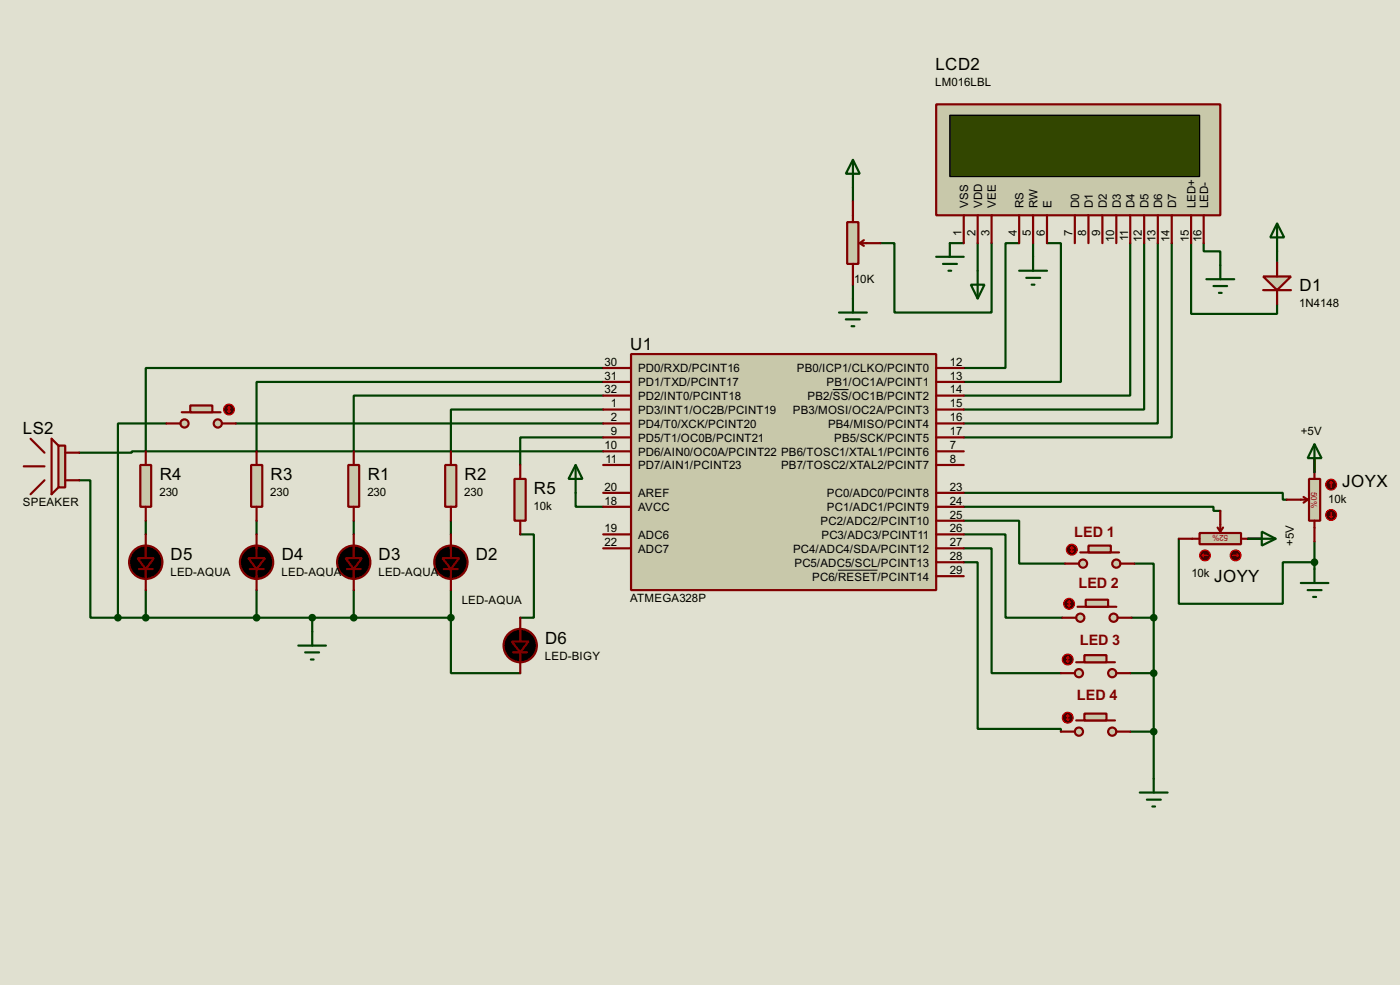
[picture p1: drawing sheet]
<svg xmlns="http://www.w3.org/2000/svg" width="256mm" height="180mm" viewBox="0 0 256 180" stroke-linecap="round" stroke-linejoin="round" font-family="sans-serif">
<path d="M0 0h256.5v180.3h-256.5z" fill="#e0e0d0"/>
<g fill="none" stroke="#004000" stroke-width=".4">
<path d="M156.3 34.3v2.6M156.3 52.1v2.6M161.3 44.5h2.6v12.7h17.8v-12.7M171.5 47h5.1M172.8 48.3h2.5M173.8 49.6h.5M176.6 44.5h-2.6v2.5M177.9 52.1h2.5l-1.3 2.6zM179.1 44.5v10.2M186.7 44.5h-2.5v22.9h-7.6M189.3 44.5v2.5M191.8 44.5h2.6v25.4h-17.8"/>
<path d="M207.1 44.5v27.9h-30.5M209.6 44.5v30.5h-33M212.1 44.5v33h-35.5M214.7 44.5v35.6h-38.1M218.2 44.5v13h15.8v-1.8M220.5 44.5v1.5h3.1v2.6M234 46v2.1M30.5 77.5h-8.9v35.6M43.2 77.5h67.3M110.5 72.4h-45.7v10.2M110.5 75h-27.9v7.6M110.5 69.9h-63.5v12.7"/>
<path d="M110.5 67.4h-83.8v15.2M14.5 87.9h2.1v25.2h5M26.7 95.3v2.5M47 95.3v2.5M64.8 95.3v2.5M82.6 95.3v2.5M95.3 97.8h2.5v15.3h-2.5M105.5 90.2v2.6h5M110.5 82.6h-86.3v.3h-9.7M110.5 80.1h-15.2v5M176.6 97.8h7.6v15.3h10.4M176.6 95.3h10.1v7.9h8.4"/>
<path d="M176.6 90.2h58.4v1.3h.8M176.6 92.8h45.7v.7h1.3M216 98.6v11.9h19v-7.6h5.8M228.7 98.6h2.5M240.8 83.9v2.5M240.8 99.1v5.1M21.6 113.1h61M26.7 108v5.1M47 108v5.1M57.2 113.1v2.5M64.8 108v5.1M82.6 113.1v10.1h12.7"/>
<path d="M82.6 108v5.1M176.6 100.4h5.1v22.8h12.7M176.6 102.9h2.5v30.5h15.3v.5M207.3 113.1h4.1M207.8 103.2h3.6v9.9M211.4 113.1v29.4M207.1 123.2h4.3M207.1 133.9h4.3"/>
</g>
<path d="M115.6 64.8h55.9v43.2h-55.9z" fill="#c8c8aa" stroke="#800000" stroke-width=".4"/>
<g fill="none" stroke="#800000" stroke-width=".4">
<path d="M110.5 67.4h5.1M110.5 69.9h5.1M110.5 75h5.1M110.5 72.4h5.1M110.5 77.5h5.1M171.5 67.4h5.1M171.5 69.9h5.1M171.5 75h5.1M171.5 72.4h5.1M171.5 77.5h5.1M110.5 82.6h5.1M110.5 80.1h5.1"/>
<path d="M110.5 85.1h5.1M110.5 97.8h5.1M110.5 92.8h5.1M110.5 90.2h5.1M171.5 82.6h5.1M171.5 80.1h5.1M171.5 85.1h5.1M171.5 97.8h5.1M171.5 95.3h5.1M171.5 92.8h5.1M171.5 90.2h5.1M110.5 100.4h5.1"/>
<path d="M171.5 105.5h5.1M171.5 102.9h5.1M171.5 100.4h5.1"/>
</g>
<path d="M152.6 71.3h2.9M153.5 104.4h7.3" fill="none" stroke="#000" stroke-width=".18"/>
<path d="M186.7 49.6h5.1M188 50.9h2.6M189 52.1h.5M189.3 47v2.6" fill="none" stroke="#004000" stroke-width=".4"/>
<path d="M155.2 40.7h2.1v7.6h-2.1z" fill="#c8c8aa" stroke="#800000" stroke-width=".4"/>
<path d="M156.3 36.9v3.8M156.3 48.3v3.8M157.5 44.5l.8 .5M157.5 44.5h3.8M158.3 44l-.8 .5" fill="none" stroke="#800000" stroke-width=".4"/>
<path d="M156.3 29.3l1.2 2.5h-2.5zM156.3 29.3v5M153.7 57.2h5.1M155 58.5h2.5M156 59.7h.5M156.3 54.7v2.5M221 51.1h5.1M222.3 52.4h2.5M223.3 53.6h.5M223.6 48.6v2.5M234 40.9l1.3 2.6h-2.6zM234 40.9v5.1" fill="none" stroke="#004000" stroke-width=".4"/>
<path d="M231.4 50.6h5.1l-2.5 2.5z" fill="#c8c8aa" stroke="#800000" stroke-width=".4"/>
<path d="M231.4 53.1h5.1M234 48.1v2.5M234 53.1v2.6" fill="none" stroke="#800000" stroke-width=".4"/>
<path d="M63.8 85.1h2v7.7h-2z" fill="#c8c8aa" stroke="#800000" stroke-width=".4"/>
<path d="M64.8 82.6v2.5M64.8 92.8v2.5" fill="none" stroke="#800000" stroke-width=".4"/>
<path d="M81.6 85.1h2v7.7h-2z" fill="#c8c8aa" stroke="#800000" stroke-width=".4"/>
<path d="M82.6 82.6v2.5M82.6 92.8v2.5" fill="none" stroke="#800000" stroke-width=".4"/>
<path d="M46 85.1h2.1v7.7h-2.1z" fill="#c8c8aa" stroke="#800000" stroke-width=".4"/>
<path d="M47 82.6v2.5M47 92.8v2.5" fill="none" stroke="#800000" stroke-width=".4"/>
<path d="M25.7 85.1h2v7.7h-2z" fill="#c8c8aa" stroke="#800000" stroke-width=".4"/>
<g fill="none" stroke="#800000" stroke-width=".4">
<path d="M26.7 82.6v2.5M26.7 92.8v2.5M26.7 97.8v4.4M47 97.8v4.4M64.8 97.8v4.4M82.6 97.8v4.4M25.5 104.2h2.5M26.7 104.2v3.8M45.8 104.2h2.5M47 104.2v3.8M63.6 104.2h2.5M64.8 104.2v3.8"/>
<path d="M81.3 104.2h2.6M82.6 104.2v3.8"/>
</g>
<path d="M54.7 118.2h5M55.9 119.4h2.6M57.2 115.6v2.6M57 120.7h.5" fill="none" stroke="#004000" stroke-width=".4"/>
<g fill="#000" stroke="#800000" stroke-width=".4">
<path d="M25.2 102.2h3l-1.5 2zM45.5 102.2h3.1l-1.6 2zM63.3 102.2h3l-1.5 2zM81.1 102.2h3l-1.5 2z"/>
<circle cx="26.7" cy="102.9" r="3.1"/>
<circle cx="47" cy="102.9" r="3.1"/>
<circle cx="64.8" cy="102.9" r="3.1"/>
<circle cx="82.6" cy="102.9" r="3.1"/>
</g>
<path d="M25.7 102.9h2M26.2 102.4h1v1h-1zM26.7 101.9v2M46 102.9h2.1M46.5 102.4h1.1v1h-1.1zM47 101.9v2M63.8 102.9h2M64.3 102.4h1v1h-1zM64.8 101.9v2M81.6 102.9h2M82.1 102.4h1v1h-1zM82.6 101.9v2" fill="none" stroke="#000040" stroke-width=".2"/>
<g fill="#004000" stroke="#004000" stroke-width=".4">
<circle cx="57.2" cy="113.1" r=".5"/>
<circle cx="47" cy="113.1" r=".5"/>
<circle cx="64.8" cy="113.1" r=".5"/>
</g>
<g fill="#c8c8aa" stroke="#800000" stroke-width=".4">
<circle cx="197.9" cy="113.1" r=".75"/>
<circle cx="204" cy="113.1" r=".75"/>
</g>
<path d="M197.4 111.1h7.1" fill="none" stroke="#800000" stroke-width=".4"/>
<path d="M198.9 109.8h4.1v1.3h-4.1z" fill="#c8c8aa" stroke="#800000" stroke-width=".4"/>
<path d="M194.6 113.1h2.6M204.8 113.1h2.5" fill="none" stroke="#800000" stroke-width=".4"/>
<circle cx="195.8" cy="110.5" r="1" fill="#400000" stroke="#f00" stroke-width=".2"/>
<path d="M195.6 110.8l.3 .3M195.9 110v1.1M195.9 110l.2 .3M195.9 110l-.3 .3M196.1 110.8l-.2 .3" fill="none" stroke="#f00" stroke-width=".2"/>
<g fill="#c8c8aa" stroke="#800000" stroke-width=".4">
<circle cx="197.6" cy="123.2" r=".75"/>
<circle cx="203.7" cy="123.2" r=".75"/>
</g>
<path d="M197.2 121.2h7.1" fill="none" stroke="#800000" stroke-width=".4"/>
<path d="M198.7 119.9h4v1.3h-4z" fill="#c8c8aa" stroke="#800000" stroke-width=".4"/>
<path d="M194.4 123.2h2.5M204.5 123.2h2.6" fill="none" stroke="#800000" stroke-width=".4"/>
<circle cx="195.6" cy="120.7" r="1" fill="#400000" stroke="#f00" stroke-width=".2"/>
<path d="M195.4 121l.2 .2M195.6 120.2v1M195.6 120.2l.3 .3M195.6 120.2l-.2 .3M195.9 121l-.3 .2" fill="none" stroke="#f00" stroke-width=".2"/>
<g fill="#c8c8aa" stroke="#800000" stroke-width=".4">
<circle cx="197.6" cy="133.9" r=".75"/>
<circle cx="203.7" cy="133.9" r=".75"/>
</g>
<path d="M197.2 131.9h7.1" fill="none" stroke="#800000" stroke-width=".4"/>
<path d="M198.7 130.6h4v1.3h-4z" fill="#c8c8aa" stroke="#800000" stroke-width=".4"/>
<path d="M194.4 133.9h2.5M204.5 133.9h2.6" fill="none" stroke="#800000" stroke-width=".4"/>
<circle cx="195.6" cy="131.4" r="1" fill="#400000" stroke="#f00" stroke-width=".2"/>
<path d="M195.4 131.6l.2 .3M195.6 130.9v1M195.6 130.9l.3 .2M195.6 130.9l-.2 .2M195.9 131.6l-.3 .3" fill="none" stroke="#f00" stroke-width=".2"/>
<path d="M208.8 145.1h5.1M210.1 146.4h2.6M211.1 147.6h.5M211.4 142.5v2.6" fill="none" stroke="#004000" stroke-width=".4"/>
<g fill="#004000" stroke="#004000" stroke-width=".4">
<circle cx="211.3" cy="123.2" r=".5"/>
<circle cx="211.3" cy="133.9" r=".5"/>
</g>
<g fill="#c8c8aa" stroke="#800000" stroke-width=".4">
<circle cx="198.4" cy="103.2" r=".75"/>
<circle cx="204.5" cy="103.2" r=".75"/>
</g>
<path d="M197.9 101.1h7.1" fill="none" stroke="#800000" stroke-width=".4"/>
<path d="M199.4 99.9h4.1v1.2h-4.1z" fill="#c8c8aa" stroke="#800000" stroke-width=".4"/>
<path d="M195.1 103.2h2.6M205.3 103.2h2.5" fill="none" stroke="#800000" stroke-width=".4"/>
<circle cx="196.3" cy="100.6" r="1" fill="#400000" stroke="#f00" stroke-width=".2"/>
<path d="M196.1 100.9l.3 .2M196.4 100.1v1M196.4 100.1l.3 .3M196.4 100.1l-.3 .3M196.7 100.9l-.3 .2" fill="none" stroke="#f00" stroke-width=".2"/>
<circle cx="211.3" cy="113.1" r=".5" fill="#004000" stroke="#004000" stroke-width=".4"/>
<path d="M239.8 87.7h2.1v7.6h-2.1z" fill="#c8c8aa" stroke="#800000" stroke-width=".4"/>
<path d="M235.8 91.5h3.8M238.8 91l.8 .5M239.6 91.5l-.8 .5M240.8 83.9v3.8M240.8 95.3v3.8" fill="none" stroke="#800000" stroke-width=".4"/>
<circle cx="243.8" cy="88.7" r="1" fill="#400000" stroke="#f00" stroke-width=".2"/>
<path d="M243.9 88.2l.2 .2M243.9 88.2l-.3 .2M243.9 88.2v1" fill="none" stroke="#f00" stroke-width=".2"/>
<circle cx="243.8" cy="94.3" r="1" fill="#400000" stroke="#f00" stroke-width=".2"/>
<path d="M243.6 94.5l.3 .3M243.9 93.8v1M244.1 94.5l-.2 .3" fill="none" stroke="#f00" stroke-width=".2"/>
<path d="M240.8 81.3l1.3 2.6h-2.5zM240.8 81.3v5.1M238.3 106.7h5.1M239.6 108h2.5M240.6 109.3h.5M240.8 104.2v2.5" fill="none" stroke="#004000" stroke-width=".4"/>
<path d="M219.8 97.6h7.6v2h-7.6z" fill="#c8c8aa" stroke="#800000" stroke-width=".4"/>
<path d="M216 98.6h3.8M223.1 96.6l.5 .7M223.6 93.5v3.8M224.1 96.6l-.5 .7M227.4 98.6h3.8" fill="none" stroke="#800000" stroke-width=".4"/>
<circle cx="226.3" cy="101.7" r="1" fill="#400000" stroke="#f00" stroke-width=".2"/>
<path d="M225.9 101.7h1M226.6 101.4l.3 .3M226.9 101.7l-.3 .2" fill="none" stroke="#f00" stroke-width=".2"/>
<circle cx="220.7" cy="101.7" r="1" fill="#400000" stroke="#f00" stroke-width=".2"/>
<path d="M220.3 101.7l.2 .2M220.3 101.7h1M220.5 101.4l-.2 .3" fill="none" stroke="#f00" stroke-width=".2"/>
<path d="M228.7 98.6h5M231.2 97.3l2.5 1.3-2.5 1.3z" fill="none" stroke="#004000" stroke-width=".4"/>
<circle cx="240.8" cy="102.9" r=".5" fill="#004000" stroke="#004000" stroke-width=".4"/>
<path d="M10.7 81.6h1.3v7.6h-1.3z" fill="#c8c8aa" stroke="#800000" stroke-width=".4"/>
<path d="M4.4 85.4h3.8M5.6 80.3l2.6 2.6M8.2 87.9l-2.6 2.6M10.7 81.6l-1.2-1.3v10.2l1.2-1.3M12 82.9h2.5M12 87.9h2.5M94 119.4h2.6M95.3 113.1v4.3M95.3 119.4v3.8" fill="none" stroke="#800000" stroke-width=".4"/>
<circle cx="26.7" cy="113.1" r=".5" fill="#004000" stroke="#004000" stroke-width=".4"/>
<g fill="#000" stroke="#800000" stroke-width=".4">
<path d="M93.8 117.4h3l-1.5 2z"/>
<circle cx="95.3" cy="118.2" r="3.1"/>
</g>
<path d="M94.3 87.7h2v7.6h-2z" fill="#c8c8aa" stroke="#800000" stroke-width=".4"/>
<path d="M95.3 85.1v2.6M95.3 95.3v2.5" fill="none" stroke="#800000" stroke-width=".4"/>
<circle cx="82.6" cy="113.1" r=".5" fill="#004000" stroke="#004000" stroke-width=".4"/>
<g fill="#c8c8aa" stroke="#800000" stroke-width=".4">
<circle cx="39.9" cy="77.5" r=".75"/>
<circle cx="33.8" cy="77.5" r=".75"/>
</g>
<path d="M33.3 75.5h7.1" fill="none" stroke="#800000" stroke-width=".4"/>
<path d="M34.9 74.2h4v1.3h-4z" fill="#c8c8aa" stroke="#800000" stroke-width=".4"/>
<path d="M30.5 77.5h2.6M40.7 77.5h2.5" fill="none" stroke="#800000" stroke-width=".4"/>
<circle cx="41.9" cy="75" r="1" fill="#400000" stroke="#f00" stroke-width=".2"/>
<path d="M41.7 75.2l.3 .3M42 74.5v1M42 74.5l-.3 .2M42 74.5l.2 .2M42.2 75.2l-.2 .3" fill="none" stroke="#f00" stroke-width=".2"/>
<path d="M171.5 19.1h52.1v20.3h-52.1z" fill="#c8c8aa" stroke="#800000" stroke-width=".4"/>
<path d="M174 21.1h45.8v11.2h-45.8z" fill="#324600" stroke="#000" stroke-width=".25"/>
<g fill="none" stroke="#800000" stroke-width=".4">
<path d="M176.6 39.4v5.1M179.1 39.4v5.1M181.7 39.4v5.1M186.7 39.4v5.1M189.3 39.4v5.1M191.8 39.4v5.1M196.9 39.4v5.1M199.4 39.4v5.1M202 39.4v5.1M204.5 39.4v5.1M207.1 39.4v5.1M209.6 39.4v5.1"/>
<path d="M212.1 39.4v5.1M214.7 39.4v5.1M218.2 39.4v5.1M220.5 39.4v5.1"/>
</g>
<circle cx="21.6" cy="113.1" r=".5" fill="#004000" stroke="#004000" stroke-width=".4"/>
<path d="M105.5 85.1l1.2 2.6h-2.5zM105.5 85.1v5.1" fill="none" stroke="#004000" stroke-width=".4"/>
<g font-size="3.5">
<text x="171.4" y="12.9">LCD2</text>
<text x="238.1" y="53.3">D1</text>
<text x="115.5" y="64">U1</text>
<text x="4.2" y="79.5">LS2</text>
<text x="29.3" y="87.8">R4</text>
<text x="49.6" y="87.8">R3</text>
<text x="67.4" y="87.8">R1</text>
<text x="85.1" y="87.8">R2</text>
<text x="245.9" y="89.1">JOYX</text>
<text x="97.8" y="90.4">R5</text>
<text x="31.3" y="102.6">D5</text>
<text x="51.6" y="102.6">D4</text>
<text x="69.4" y="102.6">D3</text>
<text x="87.2" y="102.6">D2</text>
<text x="222.4" y="106.5">JOYY</text>
<text x="99.9" y="117.8">D6</text>
</g>
<g font-size="3" fill="#800000">
<text x="196.8" y="98.3">LED 1</text>
<text x="197.5" y="107.7">LED 2</text>
<text x="197.8" y="118.1">LED 3</text>
<text x="197.3" y="128.1">LED 4</text>
</g>
<g font-size="2.4">
<text x="171.3" y="15.8">LM016LBL</text>
<text x="177.4" y="38.1" transform="rotate(-90 177.4 38.1)">VSS</text>
<text x="179.9" y="38.1" transform="rotate(-90 179.9 38.1)">VDD</text>
<text x="182.5" y="38.1" transform="rotate(-90 182.5 38.1)">VEE</text>
<text x="187.5" y="38.1" transform="rotate(-90 187.5 38.1)">RS</text>
<text x="190.1" y="38.1" transform="rotate(-90 190.1 38.1)">RW</text>
<text x="192.6" y="38.1" transform="rotate(-90 192.6 38.1)">E</text>
<text x="197.7" y="38.1" transform="rotate(-90 197.7 38.1)">D0</text>
<text x="200.2" y="38.1" transform="rotate(-90 200.2 38.1)">D1</text>
<text x="202.8" y="38.1" transform="rotate(-90 202.8 38.1)">D2</text>
<text x="205.3" y="38.1" transform="rotate(-90 205.3 38.1)">D3</text>
<text x="207.9" y="38.1" transform="rotate(-90 207.9 38.1)">D4</text>
<text x="210.4" y="38.1" transform="rotate(-90 210.4 38.1)">D5</text>
<text x="212.9" y="38.1" transform="rotate(-90 212.9 38.1)">D6</text>
<text x="215.5" y="38.1" transform="rotate(-90 215.5 38.1)">D7</text>
<text x="219" y="38.1" transform="rotate(-90 219 38.1)">LED+</text>
<text x="221.3" y="38.1" transform="rotate(-90 221.3 38.1)">LED-</text>
<text x="176.2" y="43.1" transform="rotate(-90 176.2 43.1)">1</text>
<text x="178.7" y="43.1" transform="rotate(-90 178.7 43.1)">2</text>
<text x="181.3" y="43.1" transform="rotate(-90 181.3 43.1)">3</text>
<text x="186.3" y="43.1" transform="rotate(-90 186.3 43.1)">4</text>
<text x="188.9" y="43.1" transform="rotate(-90 188.9 43.1)">5</text>
<text x="191.4" y="43.1" transform="rotate(-90 191.4 43.1)">6</text>
<text x="196.5" y="43.1" transform="rotate(-90 196.5 43.1)">7</text>
<text x="199" y="43.1" transform="rotate(-90 199 43.1)">8</text>
<text x="201.6" y="43.1" transform="rotate(-90 201.6 43.1)">9</text>
<text x="204.1" y="44.3" transform="rotate(-90 204.1 44.3)">10</text>
<text x="206.7" y="44.1" transform="rotate(-90 206.7 44.1)">11</text>
<text x="209.2" y="44.3" transform="rotate(-90 209.2 44.3)">12</text>
<text x="211.7" y="44.2" transform="rotate(-90 211.7 44.2)">13</text>
<text x="214.3" y="44.2" transform="rotate(-90 214.3 44.2)">14</text>
<text x="217.8" y="44.2" transform="rotate(-90 217.8 44.2)">15</text>
<text x="220.1" y="44.3" transform="rotate(-90 220.1 44.3)">16</text>
<text x="156.5" y="51.8">10K</text>
<text x="238" y="56.2">1N4148</text>
<text x="110.8" y="72">32</text>
<text x="110.8" y="69.5">31</text>
<text x="110.8" y="67">30</text>
<text x="116.9" y="70.7">PD1/TXD/PCINT17</text>
<text x="116.9" y="68.1">PD0/RXD/PCINT16</text>
<text x="146" y="68.1">PB0/ICP1/CLKO/PCINT0</text>
<text x="151.4" y="70.7">PB1/OC1A/PCINT1</text>
<text x="174" y="67">12</text>
<text x="174" y="69.5">13</text>
<text x="174" y="72">14</text>
<text x="111.9" y="77.1">2</text>
<text x="111.9" y="74.6">1</text>
<text x="116.9" y="75.8">PD3/INT1/OC2B/PCINT19</text>
<text x="116.9" y="73.2">PD2/INT0/PCINT18</text>
<text x="145.2" y="75.8">PB3/MOSI/OC2A/PCINT3</text>
<text x="147.9" y="73.2">PB2/SS/OC1B/PCINT2</text>
<text x="174" y="74.6">15</text>
<text x="174" y="77.1">16</text>
<text x="110.8" y="82.2">10</text>
<text x="111.9" y="79.7">9</text>
<text x="116.9" y="83.4">PD6/AIN0/OC0A/PCINT22 PB6/TOSC1/XTAL1/PCINT6</text>
<text x="116.9" y="80.8">PD5/T1/OC0B/PCINT21</text>
<text x="116.9" y="78.3">PD4/T0/XCK/PCINT20</text>
<text x="151.7" y="78.3">PB4/MISO/PCINT4</text>
<text x="152.8" y="80.8">PB5/SCK/PCINT5</text>
<text x="174" y="79.7">17</text>
<text x="174" y="82.2">7</text>
<text x="238.3" y="79.6">+5V</text>
<text x="110.8" y="89.8">20</text>
<text x="110.9" y="84.7">11</text>
<text x="116.9" y="85.9">PD7/AIN1/PCINT23</text>
<text x="143.1" y="85.9">PB7/TOSC2/XTAL2/PCINT7</text>
<text x="174" y="84.7">8</text>
<text x="174" y="89.8">23</text>
<text x="4.2" y="92.7">SPEAKER</text>
<text x="29.2" y="90.8">230</text>
<text x="49.5" y="90.8">230</text>
<text x="67.3" y="90.8">230</text>
<text x="85.1" y="90.8">230</text>
<text x="97.8" y="93.3">10k</text>
<text x="110.8" y="92.4">18</text>
<text x="116.9" y="93.6">AVCC</text>
<text x="116.9" y="91">AREF</text>
<text x="151.5" y="93.6">PC1/ADC1/PCINT9</text>
<text x="151.5" y="91">PC0/ADC0/PCINT8</text>
<text x="174" y="94.9">25</text>
<text x="174" y="92.4">24</text>
<text x="243.3" y="92">10k</text>
<text x="110.8" y="97.4">19</text>
<text x="110.8" y="100">22</text>
<text x="116.9" y="98.6">ADC6</text>
<text x="116.9" y="101.2">ADC7</text>
<text x="145.3" y="101.2">PC4/ADC4/SDA/PCINT12</text>
<text x="150.3" y="96.1">PC2/ADC2/PCINT10</text>
<text x="150.5" y="98.6">PC3/ADC3/PCINT11</text>
<text x="174" y="100">27</text>
<text x="174" y="97.4">26</text>
<text x="237.1" y="99.9" transform="rotate(-90 237.1 99.9)">+5V</text>
<text x="31.2" y="105.5">LED-AQUA</text>
<text x="51.6" y="105.5">LED-AQUA</text>
<text x="69.3" y="105.5">LED-AQUA</text>
<text x="145.5" y="103.7">PC5/ADC5/SCL/PCINT13</text>
<text x="148.8" y="106.3">PC6/RESET/PCINT14</text>
<text x="174" y="105.1">29</text>
<text x="174" y="102.5">28</text>
<text x="218.3" y="105.6">10k</text>
<text x="84.6" y="110.6">LED-AQUA</text>
<text x="115.4" y="110.2">ATMEGA328P</text>
<text x="99.8" y="120.7">LED-BIGY</text>
</g>
<g font-size="1.7" fill="#c00000">
<text x="240.2" y="90" transform="rotate(90 240.2 90)">50%</text>
<text x="225" y="98" transform="rotate(-180 225 98)">52%</text>
</g>
</svg>
